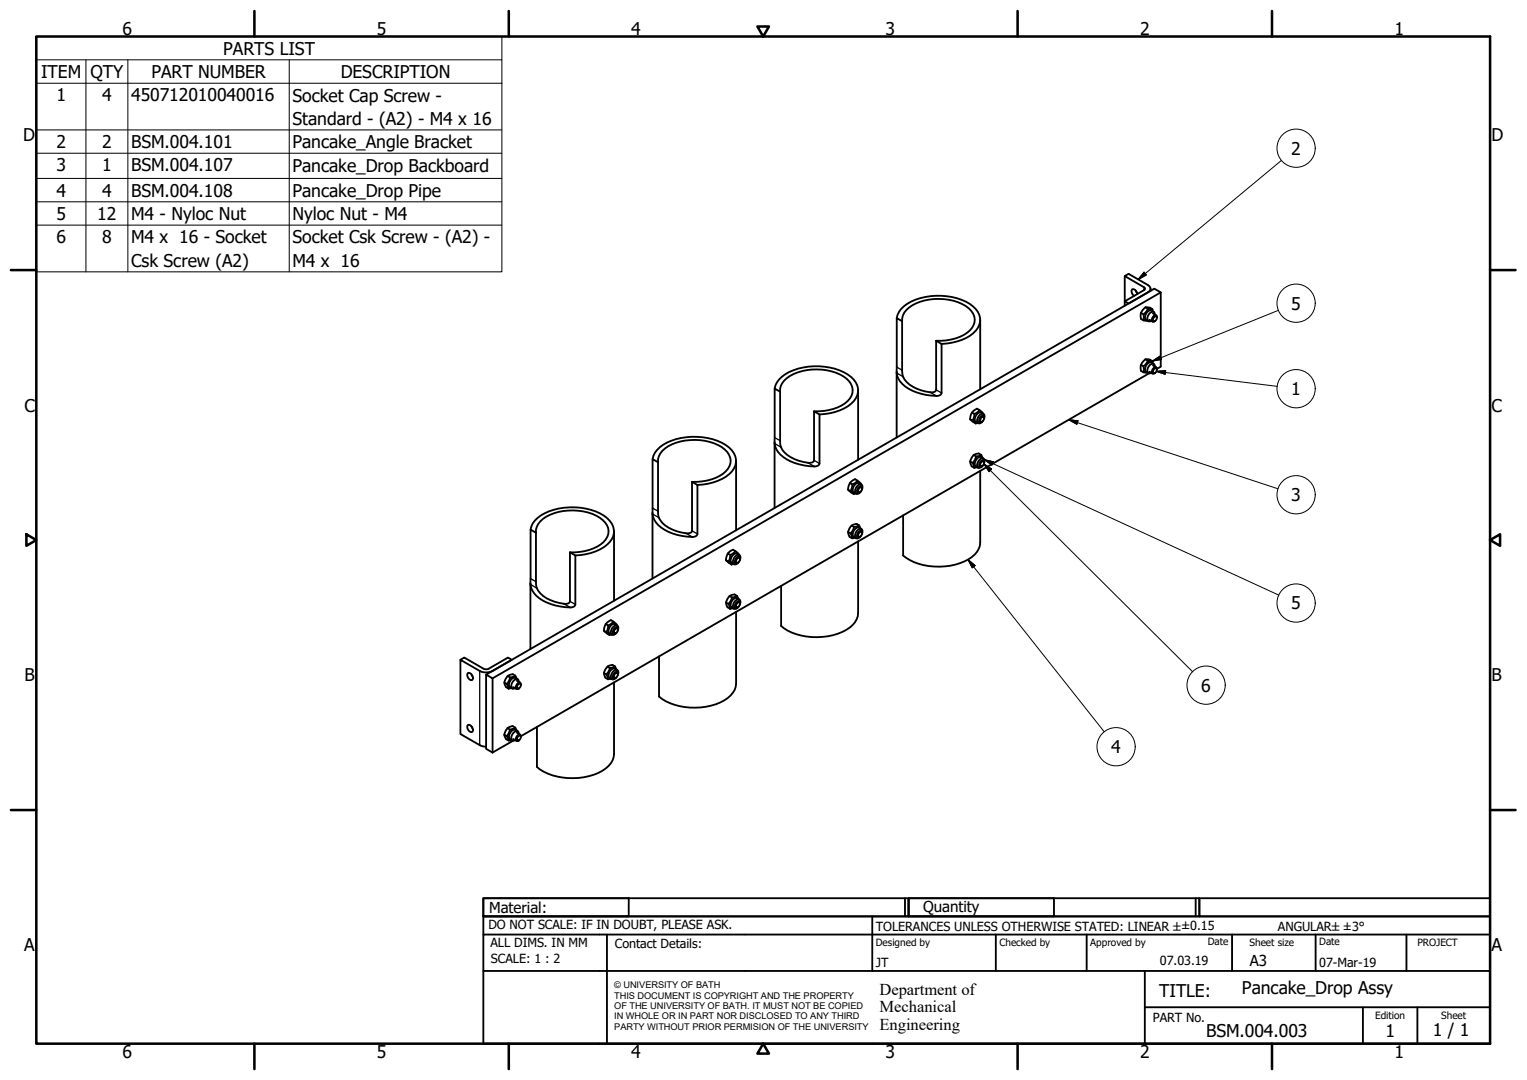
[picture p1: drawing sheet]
<svg xmlns="http://www.w3.org/2000/svg" width="420mm" height="297mm" viewBox="0 0 420 297" stroke-linecap="round" stroke-linejoin="round" font-family="sans-serif">
<!-- layer: Visible (ISO) -->
<g fill="none" stroke="#000" stroke-width=".51">
<path d="M309.5 75.9v7l1 .6 5.3-3.1a1.07 1.07 0 0 0 .8-1 1.07 1.07 0 0 0-.8-1l-5.3-3.1-1 .6 5.3 3.1 .3 .4-.3 .4-5.3 3.1v1.2M312.5 79.9l.3 .6M316.6 79.4v.6M246.7 87.5a6.4 6.4 0 0 1 4-4.5 17.9 17.9 0 0 1 16.1 .6 4.7 4.7 0 0 1 1.7 7.3 13.4 13.4 0 0 1-9.4 3.7M248.2 88.3a4.7 4.7 0 0 1 2.8-4.3 15.1 15.1 0 0 1 15.6 .8 4 4 0 0 1-.5 6.8 13.6 13.6 0 0 1-8.5 2.1M248.2 88.3v13.5a4.6 4.6 0 0 0 2.9 4.5 9.6 9.6 0 0 0 6.1 1.4l.4-.5v-13.5M248.2 88.3l-1.5-.8v13.7a5.4 5.4 0 0 0 3.4 5.8 14.1 14.1 0 0 0 8.5 1.7l.5-.6v-13.5l-1.5-.9M269.7 88v19.1M312.9 80.9a1.16 1.16 0 0 0-1.4-1.3 1.41 1.41 0 0 0 .5 1.8M313.9 86l.7 .5M315.2 84.5l.7 .4M315.2 98.8l.7 .4"/>
<path d="M316.2 87.9l.9 .6M317.1 85a1.85 1.85 0 0 0-1.9-.4 1.85 1.85 0 0 0-1.3 1.4v.5a1.38 1.38 0 0 0 .7 1.6M317.1 99.3a1.84 1.84 0 0 0-1.9-.4 1.84 1.84 0 0 0-1.3 1.5v.3a1.38 1.38 0 0 0 .7 1.7M317.2 85.6l-.1-.6-1.2-.1-1.3 1.6v1.6l1.2 .1M317.2 99.9l-.1-.6-1.2-.1-1.3 1.5v1.7l1.2 .1M317.2 86.2l.9 .5M317.5 85.8l-.7-.4a1.71 1.71 0 0 0-1.5 2.6l.7 .3M317.6 87.1l.6-.1a.84 .84 0 0 1 0 .9 .84 .84 0 0 1-.9 .4 .97 .97 0 0 1 .3-1.2zM317.8 86.5l-.3-.7a1.6 1.6 0 0 0-1.5 .8 1.6 1.6 0 0 0 .1 1.8l.7-.1M318.3 87.4l-.2-.7a1.18 1.18 0 0 0-1 1.7l.7-.1M319.4 80.4l-183.9 106.2M213.1 106.9a8 8 0 0 1 6.5-5.5 17.3 17.3 0 0 1 14.6 2.3 4.5 4.5 0 0 1 0 7.3 14.1 14.1 0 0 1-8.7 3"/>
<path d="M214.7 107.7a5.1 5.1 0 0 1 3.7-4.9 15 15 0 0 1 14.6 1.4 4 4 0 0 1-.5 6.7 13.9 13.9 0 0 1-8.5 2.2M214.7 107.7v13.5a4.5 4.5 0 0 0 2.9 4.5 9.6 9.6 0 0 0 6 1.4l.4-.5v-13.5M214.7 107.7l-1.6-.8v13.7a5.4 5.4 0 0 0 3.4 5.8 14.2 14.2 0 0 0 8.5 1.7l.5-.6v-13.5l-1.5-.9M236.1 107.4v19.1M246.7 102.2v18.1M266.9 115.3l.7 .4M267.4 113.5l.7 .4M268.9 116.3l-.4 .2M269.4 116l.2 .1M269.5 112.8l-.6-.4a2.62 2.62 0 0 0-1.8 3.1l1.4 1M269.9 115l.5-.4a.75 .75 0 0 1 .2 1 .75 .75 0 0 1-.9 .3zM270.4 114.3l.2 .1"/>
<path d="M270.4 113.7l-.9-.9-1.4 1.1-.5 1.8 .9 .8M270.6 113.9l-.6-.4a1.71 1.71 0 0 0-1.5 2.5l.6 .4M270.7 115.3a1 1 0 0 0-.4-1.5 1.82 1.82 0 0 0-1.2 2.6 1.16 1.16 0 0 0 1.4-.7M270.8 115l-.3-.6a1.19 1.19 0 0 0-1 1.7l.7-.1M313.9 100.4l.7 .3M316.2 102.7l-172.9 99.8M316.2 102.2l.9 .6M317.2 100.5l.9 .5M317.5 100.1l-.7-.4a1.71 1.71 0 0 0-1.5 2.6l.7 .3M317.6 101.4l.6-.1a.86 .86 0 0 1 0 .9 .86 .86 0 0 1-.9 .4 .99 .99 0 0 1 .3-1.2zM317.8 100.8l-.3-.7a1.6 1.6 0 0 0-1.5 .8 1.6 1.6 0 0 0 .1 1.8l.7-.2M318.3 101.4l1.1-.6v-20.4l-1.8-1-183.8 106.2 1.7 1v20.4"/>
<path d="M318.3 101.5l-.2-.5a1.19 1.19 0 0 0-1 1.7l.7-.1M318.3 101.5v.1M179.6 126.3a7 7 0 0 1 5.1-5.1 17.3 17.3 0 0 1 15.9 1.9 4.5 4.5 0 0 1 0 7.3 14.2 14.2 0 0 1-8.7 3M181.1 127.1a5.1 5.1 0 0 1 3.7-4.9 15 15 0 0 1 14.6 1.4 3.9 3.9 0 0 1-.5 6.7 13.8 13.8 0 0 1-8.5 2.2M181.1 127.1v13.5a4.5 4.5 0 0 0 2.9 4.5 9.6 9.6 0 0 0 6 1.4l.4-.5v-13.5M181.1 127.1l-1.5-.8v13.6a5.4 5.4 0 0 0 3.3 5.8 14.2 14.2 0 0 0 8.5 1.8l.5-.6v-13.5l-1.5-.9M202.5 126.8v19M213.1 121.6v18.1M233.3 134.7l.7 .4M233.8 132.8l.7 .5M235.3 135.7l-.4 .2M235.8 135.4l.2 .1"/>
<path d="M235.9 132.2l-.6-.4a2.59 2.59 0 0 0-1.8 3l1.4 1.1M236.6 134.1l.2-.1a.74 .74 0 0 1 .2 .9 .74 .74 0 0 1-.8 .4v-.6zM236.8 133.7l.2 .1M236.8 133.1l-.9-.9-1.4 1.1-.5 1.8 .9 .8M237 133.3l-.6-.4a1.71 1.71 0 0 0-1.5 2.5l.6 .4M237.1 134.7a1 1 0 0 0-.4-1.5 1.8 1.8 0 0 0-1.1 2.6 1.16 1.16 0 0 0 1.3-.6M237.2 134.4l-.2-.6a1.17 1.17 0 0 0-1 1.7l.6-.1M266.9 126.9l.7 .4M267.9 125.1l.7 .4M268.9 128.5l-.8 .2M269.4 128.2l.2 .2M269.7 129.5v19.7a6.1 6.1 0 0 1-4.4 5.2 17.8 17.8 0 0 1-15.9-.9l-.9-.7v-11"/>
<path d="M270 127.2l.5-.3a.75 .75 0 0 1 .1 .9 .75 .75 0 0 1-.9 .3zM270 125.1a1.91 1.91 0 0 0-2.9 1.3l-.1 .8a1.74 1.74 0 0 0 1.1 1.5M270.3 125.9l-.3-.8-1.4 .4-1 1.8 .5 1.4M270.4 126.5l.2 .1M270.6 126.1l-.6-.4a1.7 1.7 0 0 0-1.5 2.6l.6 .4M270.7 127.6a1 1 0 0 0-.4-1.6 1.81 1.81 0 0 0-1.2 2.7 1.23 1.23 0 0 0 1.4-.7M270.8 127.3l-.3-.7a1.21 1.21 0 0 0-1 1.7l.7-.1M146 145.7a6.9 6.9 0 0 1 5.1-5.1 17.3 17.3 0 0 1 15.9 1.9 4.5 4.5 0 0 1 0 7.3 14.1 14.1 0 0 1-8.7 3M147.5 146.5a5.1 5.1 0 0 1 3.8-4.9 15.1 15.1 0 0 1 14.5 1.4 3.9 3.9 0 0 1-.5 6.7 13.8 13.8 0 0 1-8.5 2.2M147.5 146.5v13.5a4.5 4.5 0 0 0 2.9 4.5 11.1 11.1 0 0 0 5.8 1.5l.4-.2 .2-.4v-13.5M147.5 146.5l-1.5-.8v13.4a5.6 5.6 0 0 0 3.3 6 14.4 14.4 0 0 0 8.5 1.8l.5-.6v-13.5l-1.5-.9M169 146.2v19"/>
<path d="M179.5 141v18.1M199.7 154.1l.7 .4M200.3 152.2l.7 .4M201.7 155.1l-.4 .2M202.2 154.8l.2 .1M202.4 151.6l-.7-.4a2.59 2.59 0 0 0-1.8 3l1.4 1.1M202.7 153.8l.6-.4a.74 .74 0 0 1 .2 .9 .74 .74 0 0 1-.9 .4zM203.2 153l.2 .2M203.2 152.5l-.8-.9-.6 .6a1.11 1.11 0 0 0-1 1.4l-.4 .9 .9 .8M203.4 152.6l-.6-.3a1.69 1.69 0 0 0-1.5 2.5l.7 .4M203.5 154.1a.95 .95 0 0 0-.4-1.5 1.79 1.79 0 0 0-1.1 2.6 1.19 1.19 0 0 0 1.3-.7M203.6 153.8l-.2-.7a1.18 1.18 0 0 0-1 1.8l.7-.1"/>
<path d="M233.3 146.3l.7 .4M234.3 144.6l.7 .3M235.3 147.9l-.8 .1M235.8 147.6l.2 .2M236.1 148.9v19.7a6.1 6.1 0 0 1-4.3 5.2 17.7 17.7 0 0 1-16-.9l-.9-.7v-11.1M236.4 146.6l.5-.4a.75 .75 0 0 1 .1 1 .75 .75 0 0 1-.9 .3zM236.4 144.5a1.89 1.89 0 0 0-2.9 1.3l-.1 .8a1.75 1.75 0 0 0 1.1 1.4M236.7 145.3l-.3-.8-1.4 .4-1 1.8 .5 1.3M236.8 145.9l.2 .1M237 145.5l-.6-.4a1.71 1.71 0 0 0-1.5 2.6l.6 .3M237.1 147a1 1 0 0 0-.4-1.6 1.79 1.79 0 0 0-1.1 2.6 1.15 1.15 0 0 0 1.3-.6M237.2 146.6l-.2-.6a1.19 1.19 0 0 0-1 1.7l.6-.1"/>
<path d="M145.9 160.4v18.1M166.2 173.5l.6 .4M166.7 171.6l.7 .4M168.1 174.4l-.4 .3M168.6 174.2l.2 .1M168.8 171l-.7-.4a2.63 2.63 0 0 0-1.8 3l1.4 1.1M169.2 173.2l.5-.4a.74 .74 0 0 1 .2 .9 .74 .74 0 0 1-.9 .4zM169.6 172.4l.2 .2M169.7 171.9l-.9-.9-.6 .6a1.11 1.11 0 0 0-1 1.4l-.4 .9 .9 .8M169.8 172l-.6-.3a1.68 1.68 0 0 0-1.5 2.5l.7 .4M170 173.5a.98 .98 0 0 0-.4-1.5 1.78 1.78 0 0 0-1.2 2.6 1.19 1.19 0 0 0 1.3-.7M170 173.2l-.2-.7a1.19 1.19 0 0 0-1 1.8l.7-.2"/>
<path d="M199.8 165.7l.6 .4M200.7 163.9l.7 .4M201.7 167.3l-.8 .1M202.2 167l.2 .1M202.5 168.3v19.7a6.2 6.2 0 0 1-4.3 5.2 17.8 17.8 0 0 1-16-.9l-.9-.7v-11.1M202.8 166l.5-.3a.74 .74 0 0 1 .1 .9 .74 .74 0 0 1-.9 .3zM202.8 163.9a1.89 1.89 0 0 0-2.9 1.3l-.1 .8a1.75 1.75 0 0 0 1.1 1.4M203.2 164.7l-.4-.8-1.4 .4-1 1.8 .5 1.3M203.2 165.3l.2 .1M203.4 164.9l-.6-.4a1.69 1.69 0 0 0-1.5 2.6l.7 .3M203.5 166.4a.97 .97 0 0 0-.4-1.6 1.79 1.79 0 0 0-1.1 2.6 1.13 1.13 0 0 0 1.3-.6M203.6 166l-.2-.6a1.19 1.19 0 0 0-1 1.7l.7-.1"/>
<path d="M126.7 181.5l1-.6 5.4 3 .7 .2 .7-.2 5.3-3 1 .6-5.3 3-1.7 .5-1.8-.5-5.3-3v20.4l5.3 3 1.8 .5M128.7 185.2a1.23 1.23 0 0 1 1.2 .5 1.23 1.23 0 0 1 0 1.4 1.36 1.36 0 0 1-1.2-1.9zM128.7 199.4a1.23 1.23 0 0 1 1.2 .6 1.23 1.23 0 0 1 0 1.3 1.36 1.36 0 0 1-1.2-1.9zM129.7 185.4l.3 .7M129.7 199.7l.3 .7M133.8 185.6v20.4l1.7 1M138.8 187.7l.6 .4M139.7 185.9l.7 .4M140.7 189.2l-.8 .2M141.2 189l.9 .5M141.8 185.8a1.8 1.8 0 0 0-2.7 1 1.76 1.76 0 0 0 .8 2.6M142.2 186.7l-.4-.9-1.4 .5-1 1.8 .5 1.3"/>
<path d="M142.2 187.2l.9 .6M142.5 186.8l-.7-.3a1.7 1.7 0 0 0-1.5 2.5l.7 .4M142.6 188.2l.6-.2a.85 .85 0 0 1 0 1 .85 .85 0 0 1-.9 .3 .97 .97 0 0 1 .3-1.1zM142.7 187.5l-.2-.6a1.63 1.63 0 0 0-1.5 .8 1.63 1.63 0 0 0 0 1.7l.8-.1M143.3 188.4l-.2-.7a1.19 1.19 0 0 0-1 1.8l.7-.1M166.2 185.1l.7 .4M167.2 183.3l.6 .4M168.1 186.7l-.8 .1M168.6 186.4l.2 .1M169 187.7v19.7a6.1 6.1 0 0 1-4.4 5.2 17.9 17.9 0 0 1-16-.9l-.9-.7v-11.1M169.2 185.4l.5-.4a.74 .74 0 0 1 .1 1 .74 .74 0 0 1-.8 .3zM169.2 183.3a1.89 1.89 0 0 0-2.9 1.3l-.1 .8a1.81 1.81 0 0 0 1.1 1.4"/>
<path d="M169.6 184.1l-.4-.8-1.4 .4-.9 1.8 .4 1.3M169.6 184.7l.2 .1M169.8 184.3l-.6-.4a1.69 1.69 0 0 0-1.5 2.6l.7 .3M170 185.8a1 1 0 0 0-.4-1.6 1.79 1.79 0 0 0-1.2 2.6 1.13 1.13 0 0 0 1.3-.6M170 185.4l-.2-.6a1.17 1.17 0 0 0-1 1.7l.7-.1M138.7 202.1l.7 .4M139.4 202.5l.6 1.2 .7-.2M139.6 200.3l.7 .4M141.2 203.7l-5.7 3.3M141.2 203.2l.9 .6M141.7 200.1a1.62 1.62 0 0 0-2.1 .2l-.3 .4a1.8 1.8 0 0 0 .7 3M142.2 201l-.5-.9-1.4 .6-.9 1.8"/>
<path d="M142.2 201.5l.9 .5M142.5 201.1l-.7-.3a1.71 1.71 0 0 0-1.5 2.5l.7 .4M142.6 202.5l.6-.2a.85 .85 0 0 1 0 .9 .85 .85 0 0 1-.9 .4 .97 .97 0 0 1 .3-1.1zM142.7 201.8l-.2-.6a1.63 1.63 0 0 0-1.5 .8 1.63 1.63 0 0 0 0 1.7l.8-.1M143.3 202.5l-.2-.5a1.17 1.17 0 0 0-1 1.8l.7-.1M143.3 202.5v.2"/>
</g>
<!-- layer: Visible Narrow (ISO) -->
<g fill="none" stroke="#000" stroke-width=".36">
<path d="M314.8 79v.8M246.7 102.6l1.8 1M246.7 101l1.5 .8M255.9 107.9l1.8 1M257.6 107.2l1.5 .9M179.6 139.7l1.5 .9M213.1 122l1.8 1M213.1 120.3l1.6 .9M222.3 127.3l1.8 1M224 126.6l1.5 .9M146 159.1l1.5 .9M179.5 141.4l1.8 1"/>
<path d="M188.7 146.7l1.8 1M190.4 146l1.5 .9M146 160.7l1.7 1.1M155.2 166.1l1.7 1M156.8 165.4l1.5 .9M132 184.5v20.4"/>
</g>
<!-- layer: Symbol (ISO) -->
<g fill="none" stroke="#000" stroke-width=".28">
<path d="M10 16.5v-6.5h128.1v6.5M10 16.5h128.1v6.4M10 16.5v58.3h128.1v-51.9M23.6 16.5v58.3M35.2 16.5v58.3M79.6 16.5v58.3M10 22.9h128.1M10 35.7h128.1M10 42.1h128.1M10 49.1h128.1M10 55.5h128.1M352.6 44.1l-39.4 32.8"/>
<path d="M10 61.9h128.1M314.8 74.9l.6 .7-2.2 1.3zM317.1 99.3l2.1-1.4 .4 1zM351.8 85.4l-34.7 13.9M294.1 115.5l2.5 .2-.3 1zM294.1 115.5l57.5 18.9M318.2 102.2l2.5-.2-.1 1zM318.2 102.2l33.2 4.1M270.7 127.6l2.1 1.4-.7 .7zM270.7 127.6l57.4 57.1M270.9 126.4l2.4 .6-.4 .9zM270.9 126.4l81 37.3"/>
<path d="M266.3 153.9l2 1.7-.8 .6zM266.3 153.9l37.5 47.4"/>
<circle cx="356.6" cy="40.8" r="5.3"/>
<circle cx="356.6" cy="83.4" r="5.3"/>
<circle cx="356.6" cy="106.9" r="5.3"/>
<circle cx="356.6" cy="136.1" r="5.3"/>
<circle cx="356.6" cy="165.9" r="5.3"/>
<circle cx="331.9" cy="188.4" r="5.3"/>
<circle cx="307.1" cy="205.4" r="5.3"/>
</g>
<!-- layer: Border (ISO) -->
<g fill="none" stroke="#000" stroke-width=".7">
<path d="M10 10h400v277h-400zM70 3v7M140 3v7M208.4 7.3h3.2l-1.6 2.7zM280 3v7M350 3v7M3 74.3h7M410 74.3h7M7.3 146.9l2.7 1.6-2.7 1.6zM410 148.5l2.7-1.6v3.2zM3 222.8h7M410 222.8h7"/>
<path d="M70 287v7M140 287v7M210 287l1.6 2.8h-3.2zM280 287v7M350 287v7"/>
</g>
<!-- layer: Title (ISO) -->
<g fill="none" stroke="#000" stroke-width=".51">
<path d="M133 247h40v5h-40zM133 247h117v5h-117zM133 257v-5h277v5M133 257h277v30h-277zM167 257v30M240 252v15M249 247v5M250 247h40v5h-40zM250 247h80v5h-80zM274 257v10M299 257v10M329 247v5"/>
<path d="M330 247h80v5h-80zM339 257v10M362 257v10M387 257v10M133 267h277M315 277h95M315 267v20M375 277v10M390 277v10"/>
</g>
<!-- layer: Symbol (ISO) -->
<g fill="#000" stroke="#000" stroke-width=".28">
<path d="M314.8 74.9l-1.6 2zM314.8 74.9l.6 .7-2.2 1.3zM317.1 99.3l2.1-1.4zM317.1 99.3l2.1-1.4 .4 1zM294.1 115.5l2.5 .2zM294.1 115.5l2.5 .2-.3 1zM318.2 102.2l2.5-.2zM318.2 102.2l2.5-.2-.1 1zM270.7 127.6l2.1 1.4zM270.7 127.6l2.1 1.4-.7 .7zM270.9 126.4l2.4 .6zM270.9 126.4l2.4 .6-.4 .9z"/>
<path d="M266.3 153.9l2 1.7zM266.3 153.9l2 1.7-.8 .6z"/>
</g>
<g font-size="4.8">
<text x="33.7" y="9.6">6</text>
<text x="103.7" y="9.6">5</text>
<text x="173.7" y="9.6">4</text>
<text x="243.7" y="9.6">3</text>
<text x="313.7" y="9.6">2</text>
<text x="383.7" y="9.6">1</text>
<text x="61.4" y="15">PARTS LIST</text>
<text x="11.3" y="21.4">ITEM</text>
<text x="24.9" y="21.5">QTY</text>
<text x="41.7" y="21.4">PART NUMBER</text>
<text x="93.7" y="21.5">DESCRIPTION</text>
<text x="15.5" y="27.9">1</text>
<text x="28.1" y="27.8">4</text>
<text x="36.1" y="27.9">450712010040016</text>
<text x="80.5" y="27.9">Socket Cap Screw -</text>
<text x="80.5" y="34.3">Standard - (A2) - M4 x 16</text>
<text x="6.3" y="38.9">D</text>
<text x="15.5" y="40.7">2</text>
<text x="28.1" y="40.7">2</text>
<text x="36.1" y="40.7">BSM.004.101</text>
<text x="80.5" y="40.8">Pancake_Angle Bracket</text>
<text x="410.4" y="38.9">D</text>
<text x="15.5" y="47.1">3</text>
<text x="28.1" y="47.1">1</text>
<text x="36.1" y="47.1">BSM.004.107</text>
<text x="80.5" y="47.2">Pancake_Drop Backboard</text>
<text x="355.3" y="42.6">2</text>
<text x="15.5" y="54">4</text>
<text x="28.1" y="54">4</text>
<text x="36.1" y="54.1">BSM.004.108</text>
<text x="80.5" y="54.1">Pancake_Drop Pipe</text>
<text x="15.5" y="60.5">5</text>
<text x="26.8" y="60.5">12</text>
<text x="36.1" y="60.5">M4 - Nyloc Nut</text>
<text x="80.5" y="60.5">Nyloc Nut - M4</text>
<text x="15.5" y="66.9">6</text>
<text x="28.1" y="66.9">8</text>
<text x="36.1" y="67">M4 x 16 - Socket</text>
<text x="80.5" y="67">Socket Csk Screw - (A2) -</text>
<text x="36.1" y="73.4">Csk Screw (A2)</text>
<text x="80.5" y="73.4">M4 x 16</text>
<text x="355.3" y="85.2">5</text>
<text x="6.7" y="113.2">C</text>
<text x="355.3" y="108.7">1</text>
<text x="410.4" y="113.2">C</text>
<text x="355.3" y="137.9">3</text>
<text x="355.3" y="167.6">5</text>
<text x="6.8" y="187.4">B</text>
<text x="330.5" y="190.2">6</text>
<text x="410.4" y="187.4">B</text>
<text x="305.8" y="207.1">4</text>
<text x="6.7" y="261.7">A</text>
<text x="410.4" y="261.7">A</text>
<text x="319" y="274.2">TITLE:</text>
<text x="341.7" y="273.4">Pancake_Drop Assy</text>
<text x="331.9" y="285.3">BSM.004.003</text>
<text x="381.2" y="285.3">1</text>
<text x="394.2" y="285">1 / 1</text>
<text x="33.7" y="291">6</text>
<text x="103.7" y="290.9">5</text>
<text x="173.7" y="290.9">4</text>
<text x="243.7" y="291">3</text>
<text x="313.7" y="291">2</text>
<text x="383.7" y="290.9">1</text>
</g>
<g font-size="4.6">
<text x="242" y="273.7">Department of</text>
<text x="242" y="278.4">Mechanical</text>
<text x="242" y="283.2">Engineering</text>
</g>
<g font-size="4.1">
<text x="134.6" y="251.1">Material:</text>
<text x="254" y="250.8">Quantity</text>
<text x="343.9" y="265.6">A3</text>
</g>
<g font-size="3.5">
<text x="134.4" y="255.6">DO NOT SCALE: IF IN DOUBT, PLEASE ASK.</text>
<text x="241" y="256">TOLERANCES UNLESS OTHERWISE STATED: LINEAR ±±0.15</text>
<text x="351.6" y="256">ANGULAR±±3°</text>
<text x="134.9" y="260.6">ALL DIMS. IN MM</text>
<text x="169.2" y="260.6">Contact Details:</text>
<text x="135.1" y="264.8">SCALE: 1 : 2</text>
<text x="241" y="266">JT</text>
<text x="319.2" y="265.5">07.03.19</text>
<text x="363" y="266">07-Mar-19</text>
<text x="317.2" y="281.2">PART No.</text>
</g>
<g font-size="2.8">
<text x="241" y="260.1">Designed by</text>
<text x="275" y="260.1">Checked by</text>
<text x="300" y="260.1">Approved by</text>
<text x="332.3" y="260">Date</text>
<text x="343.8" y="260.1">Sheet size</text>
<text x="363" y="260">Date</text>
<text x="390" y="260.1">PROJECT</text>
<text x="378.4" y="280.1">Edition</text>
<text x="396.6" y="280.1">Sheet</text>
</g>
<g font-size="2.5">
<text x="169" y="271.9">© UNIVERSITY OF BATH</text>
<text x="169" y="274.7">THIS DOCUMENT IS COPYRIGHT AND THE PROPERTY</text>
<text x="169" y="277.5">OF THE UNIVERSITY OF BATH. IT MUST NOT BE COPIED</text>
<text x="169" y="280.4">IN WHOLE OR IN PART NOR DISCLOSED TO ANY THIRD</text>
<text x="169" y="283.2">PARTY WITHOUT PRIOR PERMISION OF THE UNIVERSITY</text>
</g>
</svg>
